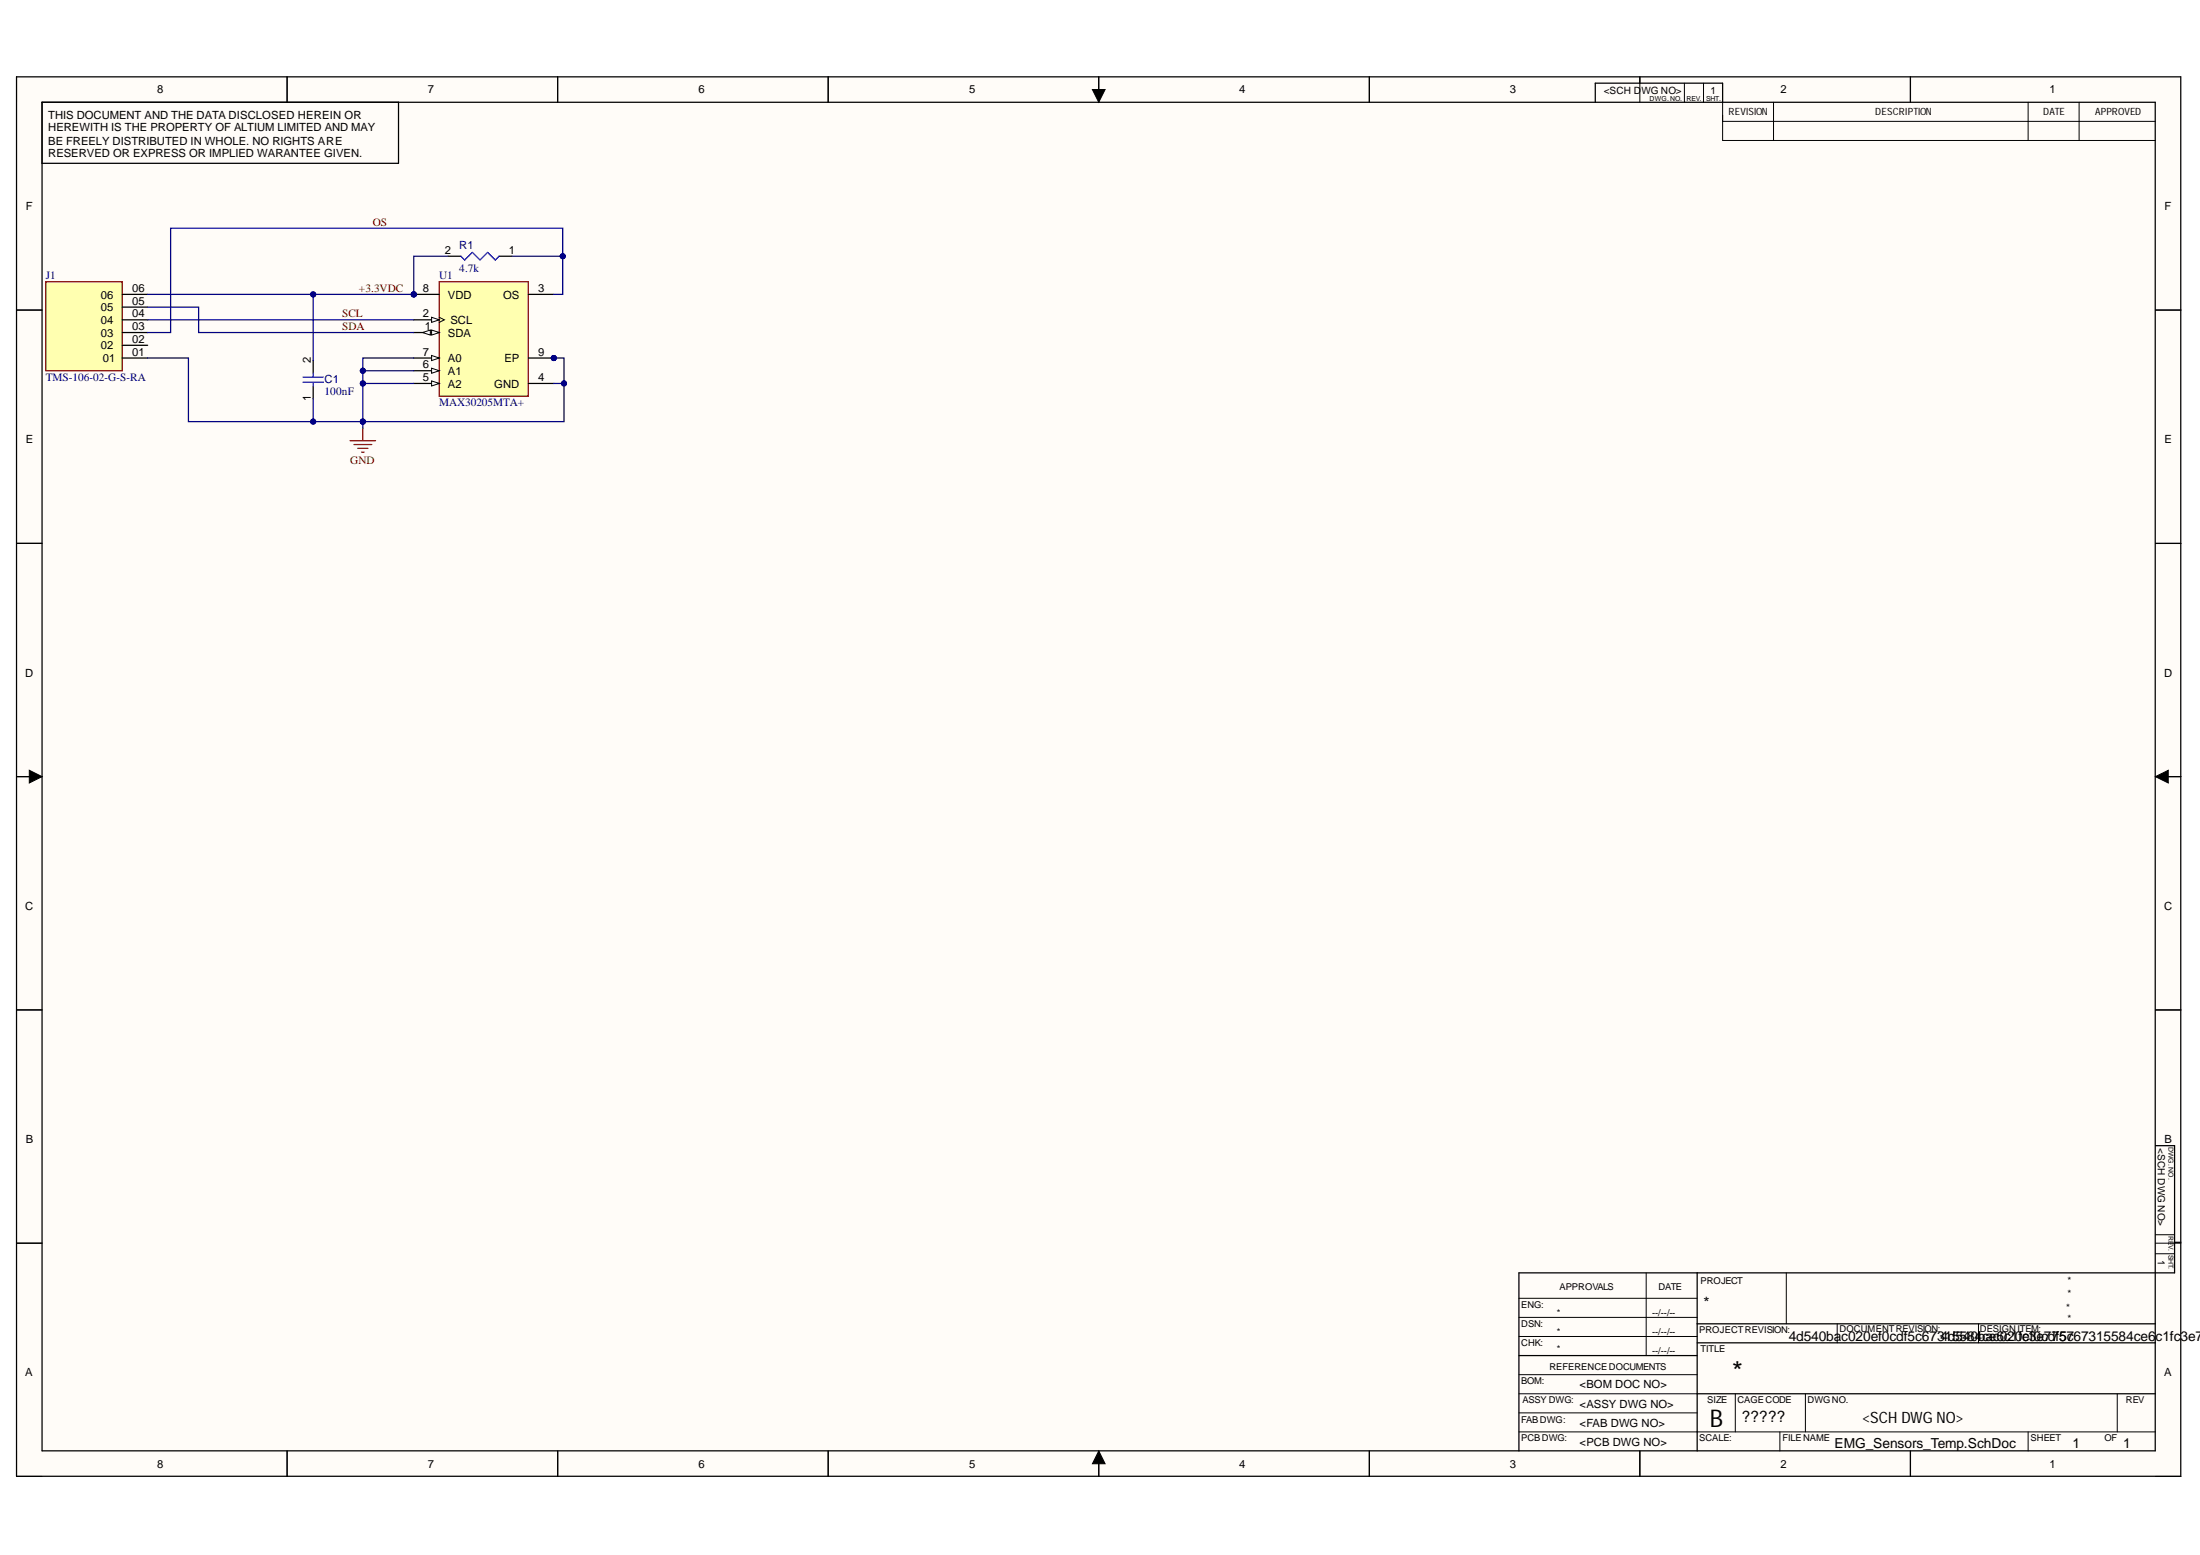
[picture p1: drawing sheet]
<svg xmlns="http://www.w3.org/2000/svg" width="297mm" height="210mm" viewBox="0 0 297 210" stroke-linecap="round" stroke-linejoin="round" font-family="sans-serif">
<g fill="#fffcf8">
<path d="M2.2 10.4h292.3v188.9h-292.3z" fill-rule="evenodd"/>
<path d="M5.7 13.8h285.3v182.1h-285.3z" fill-rule="evenodd"/>
</g>
<g fill="none" stroke="#000" stroke-width=".14">
<path d="M2.2 10.4v3.4M38.8 10.4v3.4M75.3 10.4v3.4M111.8 10.4v3.4M147.5 12.1h1.7l-.9 1.7zM148.3 10.4v3.4M184.9 10.4v3.4M221.4 10.4v3.4M227.4 11.2v2.6M230 11.2v2.6M232.6 13.8v5.2h58.4M232.6 16.4h58.4"/>
<path d="M239.5 13.8v5.2M257.9 10.4v3.4M273.8 13.8v5.2M280.7 13.8v5.2M2.2 41.9h3.5M291 41.9h3.5M2.2 73.3h3.5M291 73.4h3.5M2.2 104.8h3.5M4 104l1.7 .8-1.7 .9zM291 104.8l1.7-.8v1.7zM291 104.8h3.5"/>
<path d="M2.2 136.3h3.5M291 136.3h3.5M2.2 167.8h3.5M205.1 177.8h24M205.1 175.3h24M222.3 171.8v11.2M241.2 171.8v6.9M248.1 178.7v2.6M267.1 178.7v2.6M291 167.8h3.5M291 169.2h2.6M291 166.7h2.6"/>
<path d="M2.2 195.9v3.4h3.5M38.8 195.9v3.4M75.3 195.9v3.4M111.8 195.9v3.4M148.4 195.9l.8 1.7h-1.7zM148.4 195.9v3.4M184.9 195.9v3.4M205.1 193.3h85.9M205.1 180.4h24M205.1 188.1h24M205.1 185.6h24M205.1 190.7h24"/>
<path d="M221.4 195.9v3.4M234.3 188.1v5.2M240.3 193.3v2.6M243.8 188.1v5.2M257.9 195.9v3.4M273.8 193.3v2.6M285.9 188.1v5.2M291 199.3h3.5"/>
</g>
<g fill="none" stroke="#000" stroke-width=".17">
<path d="M2.2 10.4h292.2v188.9h-292.2zM5.7 13.8h285.3v182h-285.3zM38.8 10.4v3.4M53.8 13.8v8.2h-48.1M75.3 10.4v3.4M111.8 10.4v3.4M148.3 10.4v3.4M184.9 10.4v3.4M215.4 13.8v-2.6h17.2v2.6M221.4 10.4v.8M257.9 10.4v3.4M2.2 41.9h3.5"/>
<path d="M291 41.9h3.5M2.2 73.3h3.5M291 73.4h3.5M2.2 104.8h3.5M291 104.8h3.5M2.2 136.3h3.5M291 136.3h3.5M291 154.6h2.6v17.2h-88.5v24.1M2.2 167.8h3.5M229.1 178.7h61.9M229.1 171.8v24.1M293.6 167.7h.9"/>
<path d="M38.8 195.9v3.4M75.3 195.9v3.4M111.8 195.9v3.4M148.4 195.9v3.4M184.9 195.9v3.4M205.1 183h24M221.4 195.9v3.4M229.1 181.3h61.9M229.1 188.1h61.9M257.9 195.9v3.4"/>
</g>
<path d="M147.5 12.1h1.7l-.9 1.7zM4 104l1.7 .8-1.7 .9zM291 104.8l1.7-.8v1.7zM148.4 195.9l.8 1.7h-1.7z" fill="#000"/>
<circle cx="55.9" cy="39.7" r=".34" fill="#000080"/>
<circle cx="55.9" cy="39.7" r=".34" fill="none" stroke="#000080" stroke-width=".14"/>
<circle cx="74.8" cy="48.3" r=".34" fill="#000080"/>
<circle cx="74.8" cy="48.3" r=".34" fill="none" stroke="#000080" stroke-width=".14"/>
<path d="M59.3 38h12v15.5h-12z" fill-rule="evenodd" fill="#ffffb0"/>
<path d="M59.3 38h12v15.5h-12z" fill="none" stroke="#800000" stroke-width=".17"/>
<path d="M55.9 39.7h3.4" fill="none" stroke="#000" stroke-width=".17"/>
<circle cx="55.9" cy="39.7" r=".34" fill="#000080"/>
<circle cx="55.9" cy="39.7" r=".34" fill="none" stroke="#000080" stroke-width=".14"/>
<path d="M55.9 48.3h3.4" fill="none" stroke="#000" stroke-width=".17"/>
<path d="M58.3 48l1 .3-1 .4z" fill="#f8fcff"/>
<path d="M58.3 48l1 .3-1 .4z" fill="none" stroke="#000" stroke-width=".14"/>
<path d="M55.9 50h3.4" fill="none" stroke="#000" stroke-width=".17"/>
<path d="M58.3 49.7l1 .3-1 .4z" fill="#f8fcff"/>
<path d="M58.3 49.7l1 .3-1 .4z" fill="none" stroke="#000" stroke-width=".14"/>
<path d="M55.9 51.8h3.4" fill="none" stroke="#000" stroke-width=".17"/>
<path d="M58.3 51.4l1 .4-1 .3z" fill="#f8fcff"/>
<path d="M58.3 51.4l1 .4-1 .3z" fill="none" stroke="#000" stroke-width=".14"/>
<path d="M71.3 48.3h3.5" fill="none" stroke="#000" stroke-width=".17"/>
<circle cx="74.8" cy="48.3" r=".34" fill="#000080"/>
<circle cx="74.8" cy="48.3" r=".34" fill="none" stroke="#000080" stroke-width=".14"/>
<path d="M71.3 39.7h3.5M55.9 43.2h3.4" fill="none" stroke="#000" stroke-width=".17"/>
<path d="M58.3 42.8l1 .4-1 .3z" fill="#f8fcff"/>
<path d="M58.3 42.8l1 .4-1 .3zM59.3 42.8l.7 .4-.7 .3" fill="none" stroke="#000" stroke-width=".14"/>
<path d="M55.9 44.9h3.4" fill="none" stroke="#000" stroke-width=".17"/>
<path d="M58.3 44.5l1 .4-1 .3z" fill="#f8fcff"/>
<path d="M58.3 44.5l1 .4-1 .3z" fill="none" stroke="#000" stroke-width=".14"/>
<path d="M57.1 44.9l1-.4v.7z" fill="#f8fcff"/>
<path d="M57.1 44.9l1-.4v.7z" fill="none" stroke="#000" stroke-width=".14"/>
<path d="M60.5 34.6h1.7M67.4 34.6h1.7M42.3 48.7v1.7M42.3 52.1v1.7M71.3 51.8h3.5" fill="none" stroke="#000" stroke-width=".17"/>
<path d="M47.3 59.5h3.4M49 57.8v1.7M47.8 60h2.4M48.3 60.5h1.4M48.8 61h.4" fill="none" stroke="#800000" stroke-width=".17"/>
<path d="M62.2 34.6l.5 .5 1.1-1 1 1 1-1 1.1 1 .5-.5M40.9 50.9h2.8M40.9 51.6h2.8M42.3 50.4v.5M42.3 51.6v.5" fill="none" stroke="#00f" stroke-width=".17"/>
<path d="M6.2 38h10.3v12h-10.3z" fill-rule="evenodd" fill="#ffffb0"/>
<path d="M6.2 38h10.3v12h-10.3z" fill="none" stroke="#800000" stroke-width=".17"/>
<path d="M16.5 39.7h3.4M16.5 48.3h3.4M16.5 46.6h3.4M16.5 44.9h3.4M16.5 43.2h3.4M16.5 41.5h3.4" fill="none" stroke="#000" stroke-width=".17"/>
<path d="M55.9 50h-6.9v1.8" fill="none" stroke="#000080" stroke-width=".17"/>
<circle cx="49" cy="50" r=".34" fill="#000080"/>
<circle cx="49" cy="50" r=".34" fill="none" stroke="#000080" stroke-width=".14"/>
<circle cx="49" cy="51.8" r=".34" fill="#000080"/>
<circle cx="49" cy="51.8" r=".34" fill="none" stroke="#000080" stroke-width=".14"/>
<path d="M55.9 48.3h-6.9v1.7" fill="none" stroke="#000080" stroke-width=".17"/>
<circle cx="49" cy="50" r=".34" fill="#000080"/>
<circle cx="49" cy="50" r=".34" fill="none" stroke="#000080" stroke-width=".14"/>
<path d="M42.3 53.8v3.1h6.7" fill="none" stroke="#000080" stroke-width=".17"/>
<circle cx="49" cy="56.9" r=".34" fill="#000080"/>
<circle cx="49" cy="56.9" r=".34" fill="none" stroke="#000080" stroke-width=".14"/>
<circle cx="42.3" cy="56.9" r=".34" fill="#000080"/>
<circle cx="42.3" cy="56.9" r=".34" fill="none" stroke="#000080" stroke-width=".14"/>
<path d="M55.9 39.7h-13.6v9" fill="none" stroke="#000080" stroke-width=".17"/>
<circle cx="42.3" cy="39.7" r=".34" fill="#000080"/>
<circle cx="42.3" cy="39.7" r=".34" fill="none" stroke="#000080" stroke-width=".14"/>
<circle cx="55.9" cy="39.7" r=".34" fill="#000080"/>
<circle cx="55.9" cy="39.7" r=".34" fill="none" stroke="#000080" stroke-width=".14"/>
<path d="M74.8 51.8h1.3v5.1h-27.1" fill="none" stroke="#000080" stroke-width=".17"/>
<circle cx="76.1" cy="51.8" r=".34" fill="#000080"/>
<circle cx="76.1" cy="51.8" r=".34" fill="none" stroke="#000080" stroke-width=".14"/>
<circle cx="49" cy="56.9" r=".34" fill="#000080"/>
<circle cx="49" cy="56.9" r=".34" fill="none" stroke="#000080" stroke-width=".14"/>
<path d="M19.9 48.3h5.5v8.6h16.9" fill="none" stroke="#000080" stroke-width=".17"/>
<circle cx="42.3" cy="56.9" r=".34" fill="#000080"/>
<circle cx="42.3" cy="56.9" r=".34" fill="none" stroke="#000080" stroke-width=".14"/>
<path d="M19.9 39.7h22.4M19.9 41.5h6.9v3.4h29.1M19.9 43.2h36" fill="none" stroke="#000080" stroke-width=".17"/>
<circle cx="42.3" cy="39.7" r=".34" fill="#000080"/>
<circle cx="42.3" cy="39.7" r=".34" fill="none" stroke="#000080" stroke-width=".14"/>
<path d="M60.5 34.6h-4.6v5.1" fill="none" stroke="#000080" stroke-width=".17"/>
<circle cx="55.9" cy="39.7" r=".34" fill="#000080"/>
<circle cx="55.9" cy="39.7" r=".34" fill="none" stroke="#000080" stroke-width=".14"/>
<path d="M69.1 34.6h6.9" fill="none" stroke="#000080" stroke-width=".17"/>
<circle cx="76" cy="34.6" r=".34" fill="#000080"/>
<circle cx="76" cy="34.6" r=".34" fill="none" stroke="#000080" stroke-width=".14"/>
<path d="M74.8 39.7h1.2v-8.9h-53v14.1h-3.1" fill="none" stroke="#000080" stroke-width=".17"/>
<circle cx="76" cy="34.6" r=".34" fill="#000080"/>
<circle cx="76" cy="34.6" r=".34" fill="none" stroke="#000080" stroke-width=".14"/>
<path d="M74.4 48.3h1.7v3.5" fill="none" stroke="#000080" stroke-width=".17"/>
<circle cx="74.8" cy="48.3" r=".34" fill="#000080"/>
<circle cx="74.8" cy="48.3" r=".34" fill="none" stroke="#000080" stroke-width=".14"/>
<circle cx="76.1" cy="51.8" r=".34" fill="#000080"/>
<circle cx="76.1" cy="51.8" r=".34" fill="none" stroke="#000080" stroke-width=".14"/>
<path d="M55.9 51.8h-6.9v6" fill="none" stroke="#000080" stroke-width=".17"/>
<circle cx="49" cy="51.8" r=".34" fill="#000080"/>
<circle cx="49" cy="51.8" r=".34" fill="none" stroke="#000080" stroke-width=".14"/>
<circle cx="49" cy="56.9" r=".34" fill="#000080"/>
<circle cx="49" cy="56.9" r=".34" fill="none" stroke="#000080" stroke-width=".14"/>
<text font-size="3.7" x="233.9" y="186.4">*</text>
<text font-size="3.3" x="230.9" y="192.6">B</text>
<g font-size="2.1">
<text x="230" y="176.6">*</text>
<text x="235.2" y="191.9">?????</text>
<text x="251.5" y="192">&lt;SCH DWG NO&gt;</text>
</g>
<g font-size="1.9">
<text x="241.5" y="181">4d540bac020ef0cdf5c67341d5554804bce6c1fc3e77 c67315584ce6</text>
<text x="268.1" y="181">ac020ef0cdf57</text>
<text x="291" y="181">c1fc3e77</text>
<text x="247.7" y="195.5">EMG_Sensors_Temp.SchDoc</text>
<text x="279.8" y="195.5">1</text>
<text x="286.7" y="195.5">1</text>
</g>
<g font-size="1.5">
<text x="6.5" y="16.1">THIS DOCUMENT AND THE DATA DISCLOSED HEREIN OR</text>
<text x="6.5" y="17.7">HEREWITH IS THE PROPERTY OF ALTIUM LIMITED AND MAY</text>
<text x="21.2" y="12.6">8</text>
<text x="57.8" y="12.6">7</text>
<text x="94.3" y="12.6">6</text>
<text x="130.9" y="12.6">5</text>
<text x="167.3" y="12.6">4</text>
<text x="203.9" y="12.6">3</text>
<text x="240.4" y="12.6">2</text>
<text x="276.7" y="12.6">1</text>
<text x="6.5" y="19.5">BE FREELY DISTRIBUTED IN WHOLE. NO RIGHTS ARE</text>
<text x="6.5" y="21.2">RESERVED OR EXPRESS OR IMPLIED WARANTEE GIVEN.</text>
<text x="3.5" y="28.4">F</text>
<text x="292.3" y="28.4">F</text>
<text x="60.1" y="34.2">2</text>
<text x="68.7" y="34.2">1</text>
<text x="13.6" y="40.3">06</text>
<text x="17.8" y="41.2">05</text>
<text x="17.8" y="39.4">06</text>
<text x="57.1" y="39.4">8</text>
<text x="60.5" y="40.3">VDD</text>
<text x="67.9" y="40.3">OS</text>
<text x="72.7" y="39.4">3</text>
<text x="13.6" y="47.2">02</text>
<text x="13.6" y="45.5">03</text>
<text x="13.6" y="43.7">04</text>
<text x="13.6" y="42">05</text>
<text x="17.8" y="46.3">02</text>
<text x="17.8" y="44.5">03</text>
<text x="17.8" y="42.8">04</text>
<text x="57.1" y="42.8">2</text>
<text x="57.4" y="44.5">1</text>
<text x="60.5" y="45.5">SDA</text>
<text x="60.8" y="43.7">SCL</text>
<text x="13.9" y="48.9">01</text>
<text x="17.8" y="48">01</text>
<text x="42" y="49" transform="rotate(-90 42 49)">2</text>
<text x="57.1" y="48">7</text>
<text x="57.1" y="49.7">6</text>
<text x="57.1" y="51.5">5</text>
<text x="60.5" y="48.9">A0</text>
<text x="60.5" y="50.6">A1</text>
<text x="60.5" y="52.3">A2</text>
<text x="66.7" y="52.3">GND</text>
<text x="68.1" y="48.9">EP</text>
<text x="72.7" y="48">9</text>
<text x="72.7" y="51.5">4</text>
<text x="3.5" y="59.8">E</text>
<text x="42" y="54.1" transform="rotate(-90 42 54.1)">1</text>
<text x="292.3" y="59.8">E</text>
<text x="3.4" y="91.4">D</text>
<text x="292.2" y="91.4">D</text>
<text x="3.4" y="122.8">C</text>
<text x="292.2" y="122.8">C</text>
<text x="3.5" y="154.3">B</text>
<text x="292.3" y="154.3">B</text>
<text x="3.4" y="185.8">A</text>
<text x="292.2" y="185.8">A</text>
<text x="213.3" y="190.1">&lt;ASSY DWG NO&gt;</text>
<text x="213.3" y="187.3">&lt;BOM DOC NO&gt;</text>
<text x="213.3" y="195.2">&lt;PCB DWG NO&gt;</text>
<text x="213.3" y="192.6">&lt;FAB DWG NO&gt;</text>
<text x="21.2" y="198.1">8</text>
<text x="57.8" y="198.1">7</text>
<text x="94.3" y="198.1">6</text>
<text x="130.9" y="198.1">5</text>
<text x="167.3" y="198.1">4</text>
<text x="203.9" y="198.1">3</text>
<text x="240.4" y="198.1">2</text>
<text x="276.7" y="198.1">1</text>
</g>
<g font-size="1.5" fill="#800000">
<text x="50.3" y="30.5">OS</text>
<text x="48.5" y="39.4">+3.3VDC</text>
<text x="46.2" y="42.8">SCL</text>
<text x="46.2" y="44.5">SDA</text>
<text x="47.3" y="62.6">GND</text>
</g>
<g font-size="1.5" fill="#000080">
<text x="62" y="33.6">R1</text>
<text x="6.2" y="37.7">J1</text>
<text x="59.3" y="37.7">U1</text>
<text x="62" y="36.7">4.7k</text>
<text x="6.2" y="51.5">TMS-106-02-G-S-RA</text>
<text x="43.8" y="53.3">100nF</text>
<text x="43.8" y="51.6">C1</text>
<text x="59.3" y="54.9">MAX30205MTA+</text>
</g>
<g font-size="1.4">
<text x="216.6" y="12.7">&lt;SCH D</text>
<text x="221.6" y="12.7">WG NO&gt;</text>
<text x="230.9" y="12.7">1</text>
<text x="233.4" y="15.5">REVISION</text>
<text x="253.2" y="15.5">DESCRIPTION</text>
<text x="275.9" y="15.5">DATE</text>
<text x="282.9" y="15.5">APPROVED</text>
<text x="291.3" y="155" transform="rotate(90 291.3 155)">&lt;SCH DWG NO&gt;</text>
<text x="279.2" y="173.3">*</text>
<text x="291.3" y="170.1" transform="rotate(90 291.3 170.1)">1</text>
<text x="279" y="176.9">*</text>
<text x="279.2" y="178.4">*</text>
<text x="279.2" y="175">*</text>
</g>
<g font-size="1.3">
<text x="229.6" y="173.3">PROJECT</text>
<text x="205.4" y="176.6">ENG:</text>
<text x="205.4" y="179.1">DSN:</text>
<text x="210.2" y="177.6">*</text>
<text x="210.5" y="174.1">APPROVALS</text>
<text x="223.1" y="177.6">--/--/--</text>
<text x="223.9" y="174.1">DATE</text>
<text x="229.4" y="179.9">PROJECTREVISION:</text>
<text x="248.4" y="179.8">DOCUMENTREVISION:</text>
<text x="267.3" y="179.8">DESIGNITEM:</text>
<text x="205.4" y="181.7">CHK:</text>
<text x="209.2" y="184.9">REFERENCEDOCUMENTS</text>
<text x="210.2" y="180.2">*</text>
<text x="210.2" y="182.6">*</text>
<text x="223.1" y="180.2">--/--/--</text>
<text x="223.1" y="182.7">--/--/--</text>
<text x="229.6" y="182.6">TITLE</text>
<text x="205.4" y="186.9">BOM:</text>
<text x="205.6" y="189.4">ASSY DWG:</text>
<text x="230.5" y="189.4">SIZE</text>
<text x="234.6" y="189.4">CAGECODE</text>
<text x="244" y="189.4">DWGNO.</text>
<text x="287" y="189.4">REV</text>
<text x="205.4" y="192">FAB DWG:</text>
<text x="205.4" y="194.6">PCBDWG:</text>
<text x="229.4" y="194.6">SCALE:</text>
<text x="240.7" y="194.6">FILENAME</text>
<text x="274.2" y="194.6">SHEET</text>
<text x="284.1" y="194.6">OF</text>
</g>
<g font-size=".9">
<text x="222.7" y="13.6">DWG. NO.</text>
<text x="227.7" y="13.6">REV.</text>
<text x="230.3" y="13.6">SHT.</text>
<text x="292.8" y="154.8" transform="rotate(90 292.8 154.8)">DWG. NO.</text>
<text x="292.8" y="166.8" transform="rotate(90 292.8 166.8)">REV.</text>
<text x="292.8" y="169.4" transform="rotate(90 292.8 169.4)">SHT.</text>
</g>
</svg>
